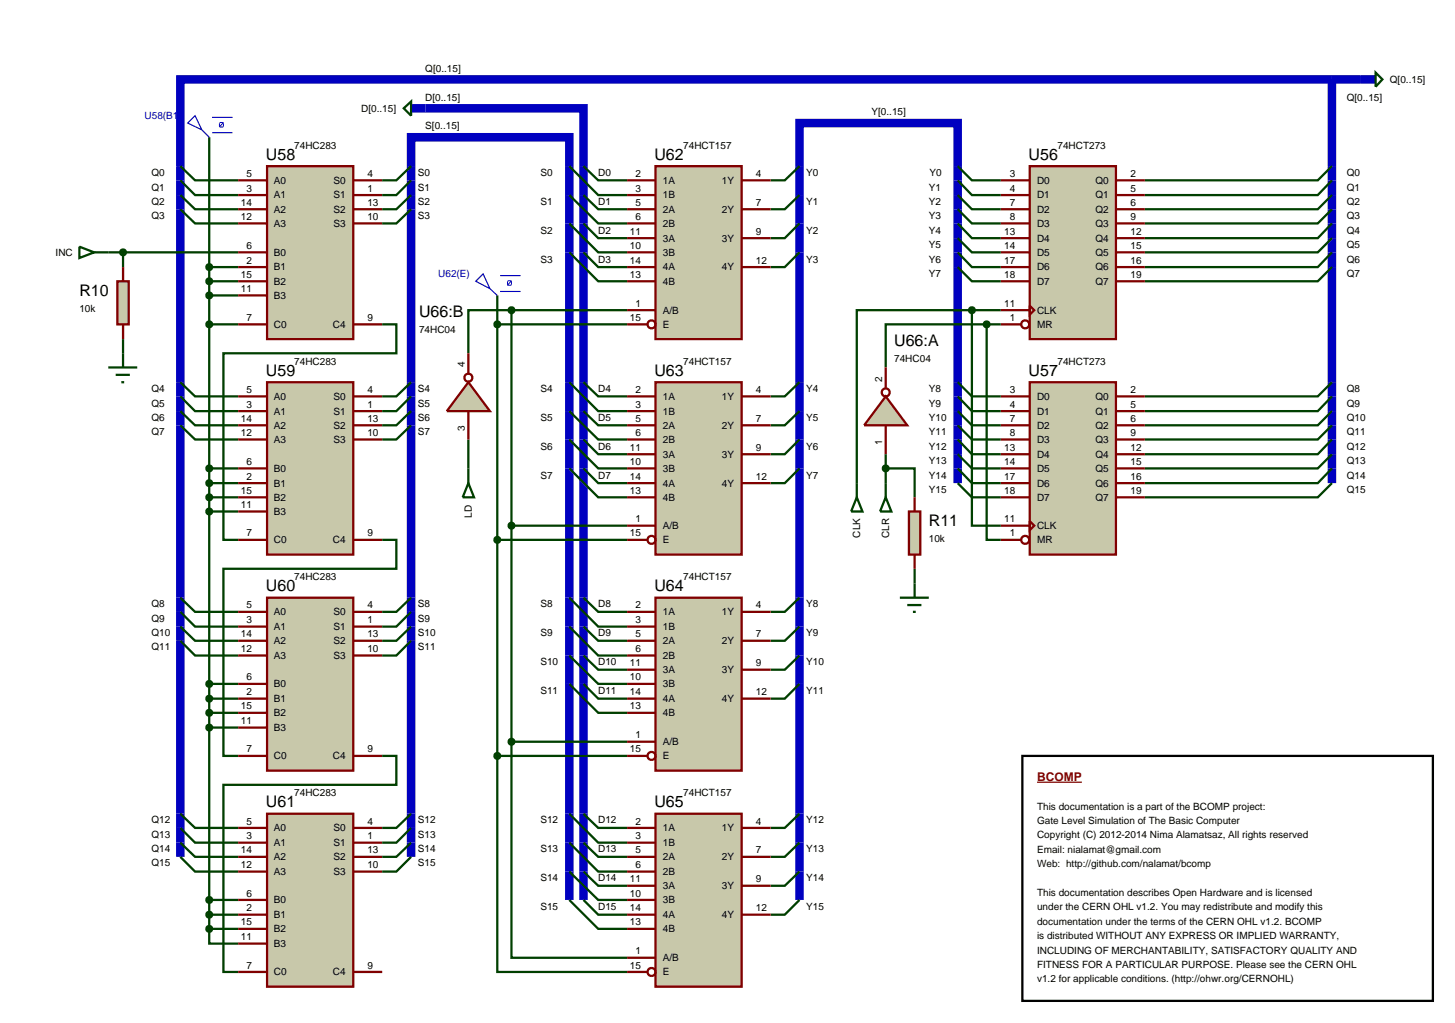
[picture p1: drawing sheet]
<svg xmlns="http://www.w3.org/2000/svg" width="257mm" height="180mm" viewBox="0 0 257 180" stroke-linecap="round" stroke-linejoin="round" font-family="sans-serif">
<path d="M75 19.1h27.9v139.6M234.9 14h-203.1v137.1M234.9 14v71.2M234.9 14h5.1M168.9 85.2v-63.5h-27.9v137M72.5 151.1v-126.9h27.9v134.5" fill="none" stroke="#0000c0" stroke-width="1.5" stroke-linecap="butt"/>
<g fill="none" stroke="#004000" stroke-width=".4">
<path d="M31.8 29.3l2.6 2.5h7.6M31.8 31.8l2.6 2.6h7.6M31.8 34.4l2.6 2.5h7.6M31.8 36.9l2.6 2.5h7.6M36.9 24.2v139.6M72.5 29.3l-2.6 2.5h-2.5M72.5 31.8l-2.6 2.6h-2.5M72.5 34.4l-2.6 2.5h-2.5M72.5 36.9l-2.6 2.5h-2.5M100.4 39.4l5.1 5.1h5.1M100.4 34.4l5.1 5h5.1M100.4 29.3l5.1 5.1h5.1"/>
<path d="M102.9 29.3l2.6 2.5h5.1M102.9 34.4l2.6 2.5h5.1M102.9 39.4l2.6 2.6h5.1M141 39.4l-2.6 2.6h-2.5M141 34.4l-2.6 2.5h-2.5M141 29.3l-2.6 2.5h-2.5M168.9 39.4l2.5 2.6h5.1M168.9 36.9l2.5 2.5h5.1M168.9 34.4l2.5 2.5h5.1M168.9 31.8l2.5 2.6h5.1M168.9 29.3l2.5 2.5h5.1M234.9 39.4l-2.5 2.6h-30.5"/>
<path d="M234.9 36.9l-2.5 2.5h-30.5M234.9 34.4l-2.5 2.5h-30.5M234.9 31.8l-2.5 2.6h-30.5M234.9 29.3l-2.5 2.5h-30.5M19.1 44.5h22.9M21.7 44.5v2.6M21.7 59.8v2.5M36.9 57.2h5.1M36.9 52.1h5.1M36.9 49.6h5.1M36.9 47.1h5.1M67.4 57.2h2.5v5.1h-30.5v32.9h2.6"/>
<path d="M87.7 57.2h22.9M87.7 52.1v81.2M90.2 54.7h-7.6v7.6M90.2 54.7v76.1M90.2 54.7h20.4M100.4 44.5l5.1 5.1h5.1M102.9 44.5l2.6 2.6h5.1M141 44.5l-2.6 2.6h-2.5M168.9 47.1l2.5 2.5h5.1M168.9 44.5l2.5 2.6h5.1M168.9 42l2.5 2.5h5.1M171.4 54.7v38h5.1"/>
<path d="M171.4 54.7h-20.3v30.5M171.4 54.7h5.1M174 57.2v38h2.5M174 57.2h-17.8v7.6M174 57.2h2.5M234.9 47.1l-2.5 2.5h-30.5M234.9 44.5l-2.5 2.6h-30.5M234.9 42l-2.5 2.5h-30.5M31.8 67.4l2.6 2.5h7.6M31.8 69.9l2.6 2.6h7.6M31.8 72.5l2.6 2.5h7.6M31.8 75l2.6 2.5h7.6"/>
<path d="M72.5 67.4l-2.6 2.5h-2.5M72.5 69.9l-2.6 2.6h-2.5M72.5 72.5l-2.6 2.5h-2.5M72.5 75l-2.6 2.5h-2.5M82.6 77.5v5.1M100.4 67.4l5.1 5.1h5.1M100.4 72.5l5.1 5h5.1M100.4 77.5l5.1 5.1h5.1M102.9 67.4l2.6 2.5h5.1M102.9 72.5l2.6 2.5h5.1M102.9 77.5l2.6 2.6h5.1M141 77.5l-2.6 2.6h-2.5"/>
<path d="M141 72.5l-2.6 2.5h-2.5M141 67.4l-2.6 2.5h-2.5M168.9 77.5l2.5 2.6h5.1M168.9 75l2.5 2.5h5.1M168.9 72.5l2.5 2.5h5.1M168.9 69.9l2.5 2.6h5.1M168.9 67.4l2.5 2.5h5.1M234.9 77.5l-2.5 2.6h-30.5M234.9 75l-2.5 2.5h-30.5M234.9 72.5l-2.5 2.5h-30.5M234.9 69.9l-2.5 2.6h-30.5M234.9 67.4l-2.5 2.5h-30.5"/>
<path d="M36.9 82.6h5.1M36.9 85.2h5.1M36.9 87.7h5.1M36.9 90.2h5.1M67.4 95.2h2.5v5.1h-30.5v33h2.6M87.7 95.2h22.9M90.2 92.7h20.4M100.4 82.6l5.1 5.1h5.1M102.9 82.6l2.6 2.6h5.1M141 82.6l-2.6 2.6h-2.5M156.2 82.6h5.1v5.1M156.2 80.1v5.1"/>
<path d="M168.9 85.2l2.5 2.5h5.1M168.9 82.6l2.5 2.6h5.1M168.9 80.1l2.5 2.5h5.1M234.9 85.2l-2.5 2.5h-30.5M234.9 82.6l-2.5 2.6h-30.5M234.9 80.1l-2.5 2.5h-30.5M31.8 105.4l2.6 2.5h7.6M31.8 107.9l2.6 2.6h7.6M31.8 110.5l2.6 2.5h7.6M31.8 113l2.6 2.6h7.6M72.5 105.4l-2.6 2.5h-2.5M72.5 107.9l-2.6 2.6h-2.5"/>
<path d="M72.5 110.5l-2.6 2.5h-2.5M72.5 113l-2.6 2.6h-2.5M100.4 105.4l5.1 5.1h5.1M100.4 110.5l5.1 5.1h5.1M100.4 115.6l5.1 5h5.1M102.9 105.4l2.6 2.5h5.1M102.9 110.5l2.6 2.5h5.1M102.9 115.6l2.6 2.5h5.1M141 115.6l-2.6 2.5h-2.5M141 110.5l-2.6 2.5h-2.5M141 105.4l-2.6 2.5h-2.5M161.3 100.3v2.6"/>
<path d="M36.9 120.6h5.1M36.9 123.2h5.1M36.9 125.7h5.1M36.9 128.3h5.1M67.4 133.3h2.5v5.1h-30.5v33h2.6M87.7 133.3v38.1h22.9M87.7 133.3h22.9M90.2 130.8v38.1h20.4M90.2 130.8h20.4M100.4 120.6l5.1 5.1h5.1M102.9 120.6l2.6 2.6h5.1M141 120.6l-2.6 2.6h-2.5"/>
<path d="M31.8 143.5l2.6 2.5h7.6M31.8 146l2.6 2.6h7.6M31.8 148.6l2.6 2.5h7.6M31.8 151.1l2.6 2.6h7.6M36.9 158.7h5.1M72.5 151.1l-2.6 2.6h-2.5M72.5 143.5l-2.6 2.5h-2.5M72.5 146l-2.6 2.6h-2.5M72.5 148.6l-2.6 2.5h-2.5M100.4 158.7l5.1 5.1h5.1M100.4 143.5l5.1 5.1h5.1M100.4 148.6l5.1 5.1h5.1"/>
<path d="M100.4 153.7l5.1 5h5.1M102.9 143.5l2.6 2.5h5.1M102.9 148.6l2.6 2.5h5.1M102.9 153.7l2.6 2.5h5.1M102.9 158.7l2.6 2.6h5.1M141 158.7l-2.6 2.6h-2.5M141 153.7l-2.6 2.5h-2.5M141 148.6l-2.6 2.5h-2.5M141 143.5l-2.6 2.5h-2.5M36.9 163.8v2.6h5.1M36.9 161.3h5.1M36.9 163.8h5.1"/>
</g>
<path d="M181.6 29.3h15.2v30.5h-15.2z" fill="#c8c8aa" stroke="#800000" stroke-width=".4"/>
<g fill="none" stroke="#800000" stroke-width=".4">
<path d="M176.5 31.8h5.1M176.5 34.4h5.1M176.5 36.9h5.1M176.5 39.4h5.1M196.8 31.8h5.1M196.8 34.4h5.1M196.8 36.9h5.1M196.8 39.4h5.1M176.5 42h5.1M176.5 44.5h5.1M176.5 47.1h5.1M176.5 49.6h5.1"/>
<path d="M176.5 54.7h5.1M176.5 57.2h3.6M181.6 53.9l.8 .8-.8 .8zM196.8 42h5.1M196.8 44.5h5.1M196.8 47.1h5.1M196.8 49.6h5.1"/>
<circle cx="180.8" cy="57.2" r=".7"/>
</g>
<path d="M181.6 67.4h15.2v30.4h-15.2z" fill="#c8c8aa" stroke="#800000" stroke-width=".4"/>
<g fill="none" stroke="#800000" stroke-width=".4">
<path d="M176.5 69.9h5.1M176.5 72.5h5.1M176.5 75h5.1M176.5 77.5h5.1M196.8 69.9h5.1M196.8 72.5h5.1M196.8 75h5.1M196.8 77.5h5.1M176.5 80.1h5.1M176.5 82.6h5.1M176.5 85.2h5.1M176.5 87.7h5.1"/>
<path d="M176.5 92.7h5.1M176.5 95.2h3.6M181.6 91.9l.8 .8-.8 .8zM196.8 80.1h5.1M196.8 82.6h5.1M196.8 85.2h5.1M196.8 87.7h5.1"/>
<circle cx="180.8" cy="95.2" r=".7"/>
</g>
<path d="M242.6 12.8l1.2 1.2-1.2 1.3zM151.1 87.7l1 2.5h-2zM151.1 85.2v2.5M156.2 87.7l1 2.5h-2zM156.2 85.2v2.5" fill="none" stroke="#004000" stroke-width=".4"/>
<path d="M240 14h2.6" fill="none" stroke="#0000c0" stroke-width="1.5" stroke-linecap="butt"/>
<path d="M47.1 29.3h15.2v30.5h-15.2z" fill="#c8c8aa" stroke="#800000" stroke-width=".4"/>
<g fill="none" stroke="#800000" stroke-width=".4">
<path d="M42 31.8h5.1M42 34.4h5.1M42 36.9h5.1M42 39.4h5.1M62.3 31.8h5.1M62.3 34.4h5.1M62.3 36.9h5.1M62.3 39.4h5.1M42 44.5h5.1M42 47.1h5.1M42 49.6h5.1M42 52.1h5.1"/>
<path d="M42 57.2h5.1M62.3 57.2h5.1"/>
</g>
<path d="M47.1 67.4h15.2v30.4h-15.2z" fill="#c8c8aa" stroke="#800000" stroke-width=".4"/>
<g fill="none" stroke="#800000" stroke-width=".4">
<path d="M42 69.9h5.1M42 72.5h5.1M42 75h5.1M42 77.5h5.1M62.3 69.9h5.1M62.3 72.5h5.1M62.3 75h5.1M62.3 77.5h5.1M42 82.6h5.1M42 85.2h5.1M42 87.7h5.1M42 90.2h5.1"/>
<path d="M42 95.2h5.1M62.3 95.2h5.1"/>
</g>
<path d="M47.1 105.4h15.2v30.5h-15.2z" fill="#c8c8aa" stroke="#800000" stroke-width=".4"/>
<g fill="none" stroke="#800000" stroke-width=".4">
<path d="M42 107.9h5.1M42 110.5h5.1M42 113h5.1M42 115.6h5.1M62.3 107.9h5.1M62.3 110.5h5.1M62.3 113h5.1M62.3 115.6h5.1M42 120.6h5.1M42 123.2h5.1M42 125.7h5.1M42 128.3h5.1"/>
<path d="M42 133.3h5.1M62.3 133.3h5.1"/>
</g>
<path d="M47.1 143.5h15.2v30.5h-15.2z" fill="#c8c8aa" stroke="#800000" stroke-width=".4"/>
<g fill="none" stroke="#800000" stroke-width=".4">
<path d="M42 146h5.1M42 148.6h5.1M42 151.1h5.1M42 153.7h5.1M42 158.7h5.1M62.3 146h5.1M62.3 148.6h5.1M62.3 151.1h5.1M62.3 153.7h5.1M42 161.3h5.1M42 163.8h5.1M42 166.4h5.1"/>
<path d="M42 171.4h5.1M62.3 171.4h5.1"/>
</g>
<path d="M115.6 29.3h15.2v30.5h-15.2z" fill="#c8c8aa" stroke="#800000" stroke-width=".4"/>
<g fill="none" stroke="#800000" stroke-width=".4">
<path d="M110.6 31.8h5M110.6 34.4h5M110.6 36.9h5M110.6 39.4h5M130.8 31.8h5.1M130.8 36.9h5.1M110.6 42h5M110.6 44.5h5M110.6 47.1h5M110.6 49.6h5M110.6 54.7h5M110.6 57.2h3.5"/>
<path d="M130.8 42h5.1M130.8 47.1h5.1"/>
<circle cx="114.9" cy="57.2" r=".7"/>
</g>
<path d="M115.6 67.4h15.2v30.4h-15.2z" fill="#c8c8aa" stroke="#800000" stroke-width=".4"/>
<g fill="none" stroke="#800000" stroke-width=".4">
<path d="M110.6 69.9h5M110.6 72.5h5M110.6 75h5M110.6 77.5h5M130.8 69.9h5.1M130.8 75h5.1M110.6 80.1h5M110.6 82.6h5M110.6 85.2h5M110.6 87.7h5M110.6 92.7h5M110.6 95.2h3.5"/>
<path d="M130.8 80.1h5.1M130.8 85.2h5.1"/>
<circle cx="114.9" cy="95.2" r=".7"/>
</g>
<path d="M115.6 105.4h15.2v30.5h-15.2z" fill="#c8c8aa" stroke="#800000" stroke-width=".4"/>
<g fill="none" stroke="#800000" stroke-width=".4">
<path d="M110.6 107.9h5M110.6 110.5h5M110.6 113h5M110.6 115.6h5M110.6 118.1h5M130.8 107.9h5.1M130.8 113h5.1M130.8 118.1h5.1M110.6 120.6h5M110.6 123.2h5M110.6 125.7h5M110.6 130.8h5"/>
<path d="M110.6 133.3h3.5M130.8 123.2h5.1"/>
<circle cx="114.9" cy="133.3" r=".7"/>
</g>
<path d="M115.6 143.5h15.2v30.5h-15.2z" fill="#c8c8aa" stroke="#800000" stroke-width=".4"/>
<g fill="none" stroke="#800000" stroke-width=".4">
<path d="M110.6 146h5M110.6 148.6h5M110.6 151.1h5M110.6 153.7h5M110.6 156.2h5M110.6 158.7h5M130.8 146h5.1M130.8 151.1h5.1M130.8 156.2h5.1M110.6 161.3h5M110.6 163.8h5M110.6 168.9h5"/>
<path d="M110.6 171.4h3.5M130.8 161.3h5.1"/>
<circle cx="114.9" cy="171.4" r=".7"/>
</g>
<path d="M34.4 20.4l1.2 2.5-2.5-1.2zM35.6 22.9l1.3 1.3M37.4 23.4h3.6M37.4 20.7h3.6" fill="none" stroke="#0000c0" stroke-width=".2"/>
<path d="M38.8 21.6h.5l.1 .2-.1 .6-.6-.1zM39.4 21.6l-.7 .8" fill="none" stroke="#0000c0" stroke-width=".18"/>
<path d="M36.6 56.8l.3-.1-.5 .5zM36.9 56.7l.4 .2 .1 .3zM36.9 57.7l.5-.5-.2 .4zM36.4 57.2l.5 .5-.4-.2z" fill="#004000" stroke="#004000" stroke-width=".4"/>
<path d="M36.9 56.7l.5 .5-.5 .5-.5-.5z" fill="#004000"/>
<path d="M36.5 51.8l.4-.2-.5 .5zM36.9 51.6l.3 .1 .2 .4zM36.9 52.6l.5-.5-.2 .4zM36.4 52.1l.5 .5-.4-.2z" fill="#004000" stroke="#004000" stroke-width=".4"/>
<path d="M36.4 52.1l.5-.5 .5 .5-.5 .5z" fill="#004000"/>
<path d="M36.5 49.3l.4-.2-.5 .5zM36.9 49.1l.3 .1 .2 .4zM37.4 49.6l-.1 .3-.4 .2zM36.4 49.6l.5 .5-.4-.2z" fill="#004000" stroke="#004000" stroke-width=".4"/>
<path d="M36.4 49.6l.5-.5 .5 .5-.5 .5z" fill="#004000"/>
<path d="M36.6 82.2l.3-.1-.5 .5zM36.9 82.1l.4 .2 .1 .3zM36.9 83.1l.5-.5-.2 .4zM36.4 82.6l.5 .5-.4-.2z" fill="#004000" stroke="#004000" stroke-width=".4"/>
<path d="M36.9 82.1l.5 .5-.5 .5-.5-.5z" fill="#004000"/>
<path d="M36.6 84.8l.3-.1-.5 .5zM36.9 84.7l.4 .2 .1 .3zM36.9 85.7l.5-.5-.2 .4zM36.4 85.2l.5 .5-.4-.2z" fill="#004000" stroke="#004000" stroke-width=".4"/>
<path d="M36.9 84.7l.5 .5-.5 .5-.5-.5z" fill="#004000"/>
<path d="M36.5 87.4l.4-.2-.5 .5zM36.9 87.2l.3 .1 .2 .4zM37.4 87.7l-.1 .3-.4 .2zM36.4 87.7l.5 .5-.4-.2z" fill="#004000" stroke="#004000" stroke-width=".4"/>
<path d="M36.4 87.7l.5-.5 .5 .5-.5 .5z" fill="#004000"/>
<path d="M36.5 89.9l.4-.2-.5 .5zM36.9 89.7l.3 .1 .2 .4zM36.9 90.7l.5-.5-.2 .4zM36.4 90.2l.5 .5-.3-.1z" fill="#004000" stroke="#004000" stroke-width=".4"/>
<path d="M36.4 90.2l.5-.5 .5 .5-.5 .5z" fill="#004000"/>
<path d="M36.6 120.2l.3-.1-.5 .5zM36.9 120.1l.3 .1 .2 .4zM37.4 120.6l-.1 .3-.4 .2zM36.4 120.6l.5 .5-.4-.2z" fill="#004000" stroke="#004000" stroke-width=".4"/>
<path d="M36.9 120.1l.5 .5-.5 .5-.5-.5z" fill="#004000"/>
<path d="M36.6 122.8l.3-.1-.5 .5zM36.9 122.7l.3 .1 .2 .4zM37.4 123.2l-.1 .3-.4 .2zM36.4 123.2l.5 .5-.4-.2z" fill="#004000" stroke="#004000" stroke-width=".4"/>
<path d="M36.9 122.7l.5 .5-.5 .5-.5-.5z" fill="#004000"/>
<path d="M36.5 125.4l.4-.2-.5 .5zM36.9 125.2l.4 .2 .1 .3zM36.9 126.2l.5-.5-.2 .4zM36.4 125.7l.5 .5-.3-.1z" fill="#004000" stroke="#004000" stroke-width=".4"/>
<path d="M36.9 125.2l.5 .5-.5 .5-.5-.5z" fill="#004000"/>
<path d="M36.6 127.9l.3-.1-.5 .5zM36.9 127.8l.3 .1 .2 .4zM36.9 128.8l.5-.5-.2 .4zM36.4 128.3l.5 .5-.3-.1z" fill="#004000" stroke="#004000" stroke-width=".4"/>
<path d="M36.9 127.8l.5 .5-.5 .5-.5-.5z" fill="#004000"/>
<path d="M36.5 158.4l.4-.2-.5 .5zM36.9 158.2l.3 .1 .2 .4zM37.4 158.7l-.1 .3-.4 .2zM36.4 158.7l.5 .5-.4-.2z" fill="#004000" stroke="#004000" stroke-width=".4"/>
<path d="M36.4 158.7l.5-.5 .5 .5-.5 .5z" fill="#004000"/>
<path d="M36.5 161l.4-.2-.5 .5zM36.9 160.8l.3 .1 .2 .4zM37.4 161.3l-.1 .3-.4 .2zM36.4 161.3l.5 .5-.4-.2z" fill="#004000" stroke="#004000" stroke-width=".4"/>
<path d="M36.4 161.3l.5-.5 .5 .5-.5 .5z" fill="#004000"/>
<path d="M36.5 163.5l.4-.2-.5 .5zM36.9 163.3l.4 .2 .1 .3zM36.9 164.3l.5-.5-.2 .4zM36.4 163.8l.5 .5-.3-.1z" fill="#004000" stroke="#004000" stroke-width=".4"/>
<path d="M36.4 163.8l.5-.5 .5 .5-.5 .5z" fill="#004000"/>
<path d="M72.5 19.1h2.5" fill="none" stroke="#0000c0" stroke-width="1.5" stroke-linecap="butt"/>
<path d="M71.2 19.1l1.3-1.2v2.5zM14 43.5l2.6 1-2.6 1zM16.6 44.5h2.5" fill="none" stroke="#004000" stroke-width=".4"/>
<path d="M83.9 49.6l1.3-1.3 1.2 2.6zM86.4 50.9l1.3 1.2M88.2 51.4h3.6M88.2 48.6h3.6" fill="none" stroke="#0000c0" stroke-width=".2"/>
<path d="M89.6 49.5h.5l.1 .2-.1 .6-.6-.1zM90.2 49.5l-.7 .8" fill="none" stroke="#0000c0" stroke-width=".18"/>
<path d="M156.2 69.9l3.8 5.1h-7.6z" fill="#c8c8aa" stroke="#800000" stroke-width=".4"/>
<g fill="none" stroke="#800000" stroke-width=".4">
<path d="M156.2 64.8v3.6M156.2 75v5.1"/>
<circle cx="156.2" cy="69.2" r=".7"/>
</g>
<path d="M82.6 85.2l1 2.5h-2zM82.6 82.6v2.6" fill="none" stroke="#004000" stroke-width=".4"/>
<path d="M89.9 92.3l.3-.1-.5 .5zM90.2 92.2l.4 .2 .1 .3zM90.7 92.7l-.2 .4-.3 .1zM89.7 92.7l.5 .5-.4-.2z" fill="#004000" stroke="#004000" stroke-width=".4"/>
<path d="M90.2 92.2l.5 .5-.5 .5-.5-.5z" fill="#004000"/>
<path d="M89.9 130.4l.3-.1-.5 .5zM90.2 130.3l.4 .2 .1 .3zM90.7 130.8l-.2 .4-.3 .1zM89.7 130.8l.5 .5-.4-.2z" fill="#004000" stroke="#004000" stroke-width=".4"/>
<path d="M90.2 130.3l.5 .5-.5 .5-.5-.5z" fill="#004000"/>
<path d="M87.4 56.8l.3-.1-.5 .5zM87.7 56.7l.4 .2 .1 .3zM87.7 57.7l.5-.5-.2 .4zM87.2 57.2l.5 .5-.4-.2z" fill="#004000" stroke="#004000" stroke-width=".4"/>
<path d="M87.7 56.7l.5 .5-.5 .5-.5-.5z" fill="#004000"/>
<path d="M87.4 94.8l.3-.1-.5 .5zM87.7 94.7l.3 .1 .2 .4zM88.2 95.2l-.1 .3-.4 .2zM87.2 95.2l.5 .5-.4-.2z" fill="#004000" stroke="#004000" stroke-width=".4"/>
<path d="M87.2 95.2l.5-.5 .5 .5-.5 .5z" fill="#004000"/>
<path d="M87.3 133l.4-.2-.5 .5zM87.7 132.8l.3 .1 .2 .4zM87.7 133.8l.5-.5-.1 .3zM87.2 133.3l.5 .5-.4-.2z" fill="#004000" stroke="#004000" stroke-width=".4"/>
<path d="M87.2 133.3l.5-.5 .5 .5-.5 .5z" fill="#004000"/>
<path d="M171.1 54.3l.3-.1-.5 .5zM171.4 54.2l.3 .1 .2 .4zM171.4 55.2l.5-.5-.2 .4zM170.9 54.7l.5 .5-.4-.2z" fill="#004000" stroke="#004000" stroke-width=".4"/>
<path d="M171.4 54.2l.5 .5-.5 .5-.5-.5z" fill="#004000"/>
<path d="M173.7 56.8l.3-.1-.5 .5zM174 56.7l.3 .1 .2 .4zM174 57.7l.5-.5-.2 .4zM173.5 57.2l.5 .5-.3-.1z" fill="#004000" stroke="#004000" stroke-width=".4"/>
<path d="M174 56.7l.5 .5-.5 .5-.5-.5z" fill="#004000"/>
<path d="M82.6 67.4l3.8 5.1h-7.6z" fill="#c8c8aa" stroke="#800000" stroke-width=".4"/>
<g fill="none" stroke="#800000" stroke-width=".4">
<path d="M82.6 62.3v3.6M82.6 72.5v5"/>
<circle cx="82.6" cy="66.6" r=".7"/>
</g>
<path d="M89.8 54.4l.4-.2-.5 .5zM90.2 54.2l.3 .1 .2 .4zM90.7 54.7l-.1 .3-.4 .2zM89.7 54.7l.5 .5-.4-.2z" fill="#004000" stroke="#004000" stroke-width=".4"/>
<path d="M90.2 54.2l.5 .5-.5 .5-.5-.5z" fill="#004000"/>
<path d="M20.7 49.6h2v7.6h-2z" fill="#c8c8aa" stroke="#800000" stroke-width=".4"/>
<path d="M21.7 47.1v2.5M21.7 57.2v2.6" fill="none" stroke="#800000" stroke-width=".4"/>
<path d="M21.3 44.2l.4-.2-.5 .5zM21.7 44l.4 .2 .1 .3zM21.7 45l.5-.5-.1 .3zM21.2 44.5l.5 .5-.3-.1z" fill="#004000" stroke="#004000" stroke-width=".4"/>
<path d="M21.2 44.5l.5-.5 .5 .5-.5 .5z" fill="#004000"/>
<path d="M19.1 64.8h5.1M20.4 66.1h2.5M21.4 67.4h.5M21.7 62.3v2.5" fill="none" stroke="#004000" stroke-width=".4"/>
<path d="M160.3 90.2h2v7.6h-2z" fill="#c8c8aa" stroke="#800000" stroke-width=".4"/>
<path d="M161.3 87.7v2.5M161.3 97.8v2.5" fill="none" stroke="#800000" stroke-width=".4"/>
<path d="M155.9 82.2l.3-.1-.5 .5zM156.2 82.1l.4 .2 .1 .3zM156.7 82.6l-.1 .3-.4 .2zM155.7 82.6l.5 .5-.3-.1z" fill="#004000" stroke="#004000" stroke-width=".4"/>
<path d="M155.7 82.6l.5-.5 .5 .5-.5 .5z" fill="#004000"/>
<path d="M158.7 105.4h5.1M160 106.7h2.5M161 107.9h.5M161.3 102.9v2.5" fill="none" stroke="#004000" stroke-width=".4"/>
<path d="M36.6 46.7l.3-.1-.5 .5zM36.9 46.6l.4 .2 .1 .3zM36.9 47.6l.5-.5-.2 .4zM36.4 47.1l.5 .5-.4-.2z" fill="#004000" stroke="#004000" stroke-width=".4"/>
<path d="M36.9 46.6l.5 .5-.5 .5-.5-.5z" fill="#004000"/>
<path d="M180.3 133.3h72.4v43.2h-72.4z" fill="#fff" stroke="#000" stroke-width=".4"/>
<path d="M182.9 137.9h7.9" fill="none" stroke="#800000" stroke-width=".22"/>
<g font-size="2.8">
<text x="46.9" y="28.2">U58</text>
<text x="115.4" y="28.2">U62</text>
<text x="181.4" y="28.2">U56</text>
<text x="14" y="52.2">R10</text>
<text x="73.9" y="56">U66:B</text>
<text x="157.7" y="61.1">U66:A</text>
<text x="46.9" y="66.3">U59</text>
<text x="115.4" y="66.3">U63</text>
<text x="181.4" y="66.3">U57</text>
<text x="163.8" y="92.8">R11</text>
<text x="46.9" y="104.3">U60</text>
<text x="115.4" y="104.3">U64</text>
<text x="46.9" y="142.4">U61</text>
<text x="115.4" y="142.4">U65</text>
</g>
<text font-size="2.1" fill="#800000" x="182.9" y="137.7">BCOMP</text>
<g font-size="1.8">
<text x="75" y="12.7">Q[0..15]</text>
<text x="75" y="17.8">D[0..15]</text>
<text x="237.5" y="17.8">Q[0..15]</text>
<text x="245.1" y="14.6">Q[0..15]</text>
<text x="63.7" y="19.7">D[0..15]</text>
<text x="75" y="22.8">S[0..15]</text>
<text x="153.7" y="20.3">Y[0..15]</text>
<text x="51.9" y="26.2">74HC283</text>
<text x="120.5" y="26.2">74HCT157</text>
<text x="186.5" y="26.2">74HCT273</text>
<text x="26.7" y="31">Q0</text>
<text x="26.7" y="33.6">Q1</text>
<text x="43.5" y="31.2">5</text>
<text x="43.5" y="33.8">3</text>
<text x="48.3" y="32.4">A0</text>
<text x="48.3" y="35">A1</text>
<text x="58.8" y="32.4">S0</text>
<text x="58.8" y="35">S1</text>
<text x="64.8" y="31.2">4</text>
<text x="64.8" y="33.8">1</text>
<text x="73.7" y="31">S0</text>
<text x="73.7" y="33.6">S1</text>
<text x="95.3" y="31">S0</text>
<text x="105.5" y="31">D0</text>
<text x="112.1" y="31.2">2</text>
<text x="112.1" y="33.8">3</text>
<text x="116.9" y="32.4">1A</text>
<text x="116.9" y="35">1B</text>
<text x="127.3" y="32.4">1Y</text>
<text x="133.3" y="31.2">4</text>
<text x="142.2" y="31">Y0</text>
<text x="163.8" y="33.6">Y1</text>
<text x="163.9" y="31">Y0</text>
<text x="178.1" y="31.2">3</text>
<text x="178.1" y="33.8">4</text>
<text x="182.9" y="32.4">D0</text>
<text x="182.9" y="35">D1</text>
<text x="193.2" y="32.4">Q0</text>
<text x="193.2" y="35">Q1</text>
<text x="199.4" y="31.2">2</text>
<text x="199.4" y="33.8">5</text>
<text x="237.5" y="33.6">Q1</text>
<text x="237.5" y="31">Q0</text>
<text x="26.7" y="36.1">Q2</text>
<text x="26.7" y="38.6">Q3</text>
<text x="42.5" y="36.3">14</text>
<text x="42.5" y="38.8">12</text>
<text x="48.3" y="37.5">A2</text>
<text x="48.3" y="40">A3</text>
<text x="58.8" y="37.5">S2</text>
<text x="58.8" y="40">S3</text>
<text x="64.8" y="36.3">13</text>
<text x="64.8" y="38.8">10</text>
<text x="73.7" y="36.1">S2</text>
<text x="73.7" y="38.6">S3</text>
<text x="95.3" y="41.2">S2</text>
<text x="95.3" y="36.1">S1</text>
<text x="105.5" y="36.1">D1</text>
<text x="105.5" y="41.2">D2</text>
<text x="111.1" y="41.4">11</text>
<text x="112.1" y="36.3">5</text>
<text x="112.1" y="38.8">6</text>
<text x="116.9" y="37.5">2A</text>
<text x="116.9" y="40">2B</text>
<text x="127.3" y="37.5">2Y</text>
<text x="133.3" y="36.3">7</text>
<text x="133.3" y="41.4">9</text>
<text x="142.2" y="41.2">Y2</text>
<text x="142.2" y="36.1">Y1</text>
<text x="163.8" y="41.2">Y4</text>
<text x="163.8" y="38.6">Y3</text>
<text x="163.8" y="36.1">Y2</text>
<text x="177.1" y="41.4">13</text>
<text x="178.1" y="36.3">7</text>
<text x="178.1" y="38.8">8</text>
<text x="182.9" y="37.5">D2</text>
<text x="182.9" y="40">D3</text>
<text x="193.2" y="37.5">Q2</text>
<text x="193.2" y="40">Q3</text>
<text x="199.4" y="36.3">6</text>
<text x="199.4" y="38.8">9</text>
<text x="199.4" y="41.4">12</text>
<text x="237.5" y="41.2">Q4</text>
<text x="237.5" y="38.6">Q3</text>
<text x="237.5" y="36.1">Q2</text>
<text x="9.8" y="45.1">INC</text>
<text x="43.5" y="43.9">6</text>
<text x="43.5" y="46.5">2</text>
<text x="48.3" y="45.1">B0</text>
<text x="48.3" y="47.7">B1</text>
<text x="95.3" y="46.3">S3</text>
<text x="105.5" y="46.3">D3</text>
<text x="111.1" y="43.9">10</text>
<text x="111.1" y="46.5">14</text>
<text x="116.9" y="42.6">3A</text>
<text x="116.9" y="45.1">3B</text>
<text x="116.9" y="47.7">4A</text>
<text x="127.3" y="42.6">3Y</text>
<text x="127.3" y="47.7">4Y</text>
<text x="133.3" y="46.5">12</text>
<text x="142.2" y="46.3">Y3</text>
<text x="163.8" y="46.3">Y6</text>
<text x="163.8" y="43.7">Y5</text>
<text x="177.1" y="43.9">14</text>
<text x="177.1" y="46.5">17</text>
<text x="182.9" y="42.6">D4</text>
<text x="182.9" y="45.1">D5</text>
<text x="182.9" y="47.7">D6</text>
<text x="193.2" y="42.6">Q4</text>
<text x="193.2" y="45.1">Q5</text>
<text x="193.2" y="47.7">Q6</text>
<text x="199.4" y="43.9">15</text>
<text x="199.4" y="46.5">16</text>
<text x="237.5" y="46.3">Q6</text>
<text x="237.5" y="43.7">Q5</text>
<text x="42.5" y="49">15</text>
<text x="42.5" y="51.5">11</text>
<text x="48.3" y="50.2">B2</text>
<text x="48.3" y="52.7">B3</text>
<text x="111.1" y="49">13</text>
<text x="116.9" y="50.2">4B</text>
<text x="163.8" y="48.8">Y7</text>
<text x="177.1" y="49">18</text>
<text x="182.9" y="50.2">D7</text>
<text x="193.2" y="50.2">Q7</text>
<text x="199.4" y="49">19</text>
<text x="237.5" y="48.8">Q7</text>
<text x="14" y="55">10k</text>
<text x="43.5" y="56.6">7</text>
<text x="48.3" y="57.8">C0</text>
<text x="58.7" y="57.8">C4</text>
<text x="64.8" y="56.6">9</text>
<text x="73.9" y="58.8">74HC04</text>
<text x="111.1" y="56.6">15</text>
<text x="112.1" y="54.1">1</text>
<text x="116.9" y="55.3">A/B</text>
<text x="116.9" y="57.8">E</text>
<text x="177.1" y="54.1">11</text>
<text x="178.1" y="56.6">1</text>
<text x="182.9" y="55.3">CLK</text>
<text x="182.9" y="57.8">MR</text>
<text x="51.9" y="64.3">74HC283</text>
<text x="82" y="64.8" transform="rotate(-90 82 64.8)">4</text>
<text x="120.5" y="64.3">74HCT157</text>
<text x="157.7" y="63.9">74HC04</text>
<text x="186.5" y="64.3">74HCT273</text>
<text x="26.7" y="69.1">Q4</text>
<text x="26.7" y="71.7">Q5</text>
<text x="43.5" y="69.3">5</text>
<text x="43.5" y="71.9">3</text>
<text x="48.3" y="70.5">A0</text>
<text x="58.8" y="70.5">S0</text>
<text x="64.8" y="69.3">4</text>
<text x="64.8" y="71.9">1</text>
<text x="73.7" y="69.1">S4</text>
<text x="73.7" y="71.7">S5</text>
<text x="95.3" y="69.1">S4</text>
<text x="105.5" y="69.1">D4</text>
<text x="112.1" y="69.3">2</text>
<text x="112.1" y="71.9">3</text>
<text x="116.9" y="70.5">1A</text>
<text x="127.3" y="70.5">1Y</text>
<text x="133.3" y="69.3">4</text>
<text x="142.2" y="69.1">Y4</text>
<text x="155.6" y="67.4" transform="rotate(-90 155.6 67.4)">2</text>
<text x="163.8" y="71.7">Y9</text>
<text x="163.8" y="69.1">Y8</text>
<text x="178.1" y="69.3">3</text>
<text x="178.1" y="71.9">4</text>
<text x="182.9" y="70.5">D0</text>
<text x="193.2" y="70.5">Q0</text>
<text x="199.4" y="69.3">2</text>
<text x="199.4" y="71.9">5</text>
<text x="237.5" y="71.7">Q9</text>
<text x="237.5" y="69.1">Q8</text>
<text x="26.7" y="74.2">Q6</text>
<text x="26.7" y="76.7">Q7</text>
<text x="42.5" y="74.4">14</text>
<text x="42.5" y="76.9">12</text>
<text x="48.3" y="73.1">A1</text>
<text x="48.3" y="75.6">A2</text>
<text x="58.8" y="73.1">S1</text>
<text x="58.8" y="75.6">S2</text>
<text x="64.8" y="74.4">13</text>
<text x="64.8" y="76.9">10</text>
<text x="73.7" y="74.2">S6</text>
<text x="73.7" y="76.7">S7</text>
<text x="82" y="76" transform="rotate(-90 82 76)">3</text>
<text x="95.3" y="74.2">S5</text>
<text x="105.5" y="74.2">D5</text>
<text x="112.1" y="74.4">5</text>
<text x="112.1" y="76.9">6</text>
<text x="116.9" y="73.1">1B</text>
<text x="116.9" y="75.6">2A</text>
<text x="127.3" y="75.6">2Y</text>
<text x="133.3" y="74.4">7</text>
<text x="142.2" y="74.2">Y5</text>
<text x="163.8" y="76.7">Y11</text>
<text x="163.8" y="74.2">Y10</text>
<text x="178.1" y="74.4">7</text>
<text x="178.1" y="76.9">8</text>
<text x="182.9" y="73.1">D1</text>
<text x="182.9" y="75.6">D2</text>
<text x="193.2" y="73.1">Q1</text>
<text x="193.2" y="75.6">Q2</text>
<text x="199.4" y="74.4">6</text>
<text x="199.4" y="76.9">9</text>
<text x="237.5" y="76.7">Q11</text>
<text x="237.5" y="74.2">Q10</text>
<text x="43.5" y="82">6</text>
<text x="48.3" y="78.1">A3</text>
<text x="48.3" y="83.2">B0</text>
<text x="58.8" y="78.1">S3</text>
<text x="95.3" y="79.3">S6</text>
<text x="105.5" y="79.3">D6</text>
<text x="111.1" y="79.5">11</text>
<text x="111.1" y="82">10</text>
<text x="116.9" y="78.1">2B</text>
<text x="116.9" y="80.7">3A</text>
<text x="116.9" y="83.2">3B</text>
<text x="127.3" y="80.7">3Y</text>
<text x="133.3" y="79.5">9</text>
<text x="142.2" y="79.3">Y6</text>
<text x="155.6" y="78.5" transform="rotate(-90 155.6 78.5)">1</text>
<text x="163.8" y="81.8">Y13</text>
<text x="163.8" y="79.3">Y12</text>
<text x="177.1" y="79.5">13</text>
<text x="177.1" y="82">14</text>
<text x="182.9" y="78.1">D3</text>
<text x="182.9" y="80.7">D4</text>
<text x="182.9" y="83.2">D5</text>
<text x="193.2" y="78.1">Q3</text>
<text x="193.2" y="80.7">Q4</text>
<text x="193.2" y="83.2">Q5</text>
<text x="199.4" y="79.5">12</text>
<text x="199.4" y="82">15</text>
<text x="237.5" y="81.8">Q13</text>
<text x="237.5" y="79.3">Q12</text>
<text x="42.5" y="87.1">15</text>
<text x="42.5" y="89.6">11</text>
<text x="43.5" y="84.6">2</text>
<text x="48.3" y="85.8">B1</text>
<text x="48.3" y="88.3">B2</text>
<text x="95.3" y="84.4">S7</text>
<text x="105.5" y="84.4">D7</text>
<text x="111.1" y="84.6">14</text>
<text x="111.1" y="87.1">13</text>
<text x="116.9" y="85.8">4A</text>
<text x="116.9" y="88.3">4B</text>
<text x="127.3" y="85.8">4Y</text>
<text x="133.3" y="84.6">12</text>
<text x="142.2" y="84.4">Y7</text>
<text x="163.8" y="86.9">Y15</text>
<text x="163.8" y="84.4">Y14</text>
<text x="177.1" y="84.6">17</text>
<text x="177.1" y="87.1">18</text>
<text x="182.9" y="85.8">D6</text>
<text x="182.9" y="88.3">D7</text>
<text x="193.2" y="85.8">Q6</text>
<text x="193.2" y="88.3">Q7</text>
<text x="199.4" y="84.6">16</text>
<text x="199.4" y="87.1">19</text>
<text x="237.5" y="86.9">Q15</text>
<text x="237.5" y="84.4">Q14</text>
<text x="43.5" y="94.6">7</text>
<text x="48.3" y="90.8">B3</text>
<text x="48.3" y="95.8">C0</text>
<text x="58.7" y="95.8">C4</text>
<text x="64.8" y="94.6">9</text>
<text x="83.2" y="91.3" transform="rotate(-90 83.2 91.3)">LD</text>
<text x="111.1" y="94.6">15</text>
<text x="112.1" y="92.1">1</text>
<text x="116.9" y="93.3">A/B</text>
<text x="116.9" y="95.8">E</text>
<text x="151.7" y="94.8" transform="rotate(-90 151.7 94.8)">CLK</text>
<text x="156.8" y="94.9" transform="rotate(-90 156.8 94.9)">CLR</text>
<text x="163.8" y="95.6">10k</text>
<text x="177.1" y="92.1">11</text>
<text x="178.1" y="94.6">1</text>
<text x="182.9" y="93.3">CLK</text>
<text x="182.9" y="95.8">MR</text>
<text x="26.7" y="107.1">Q8</text>
<text x="43.5" y="107.3">5</text>
<text x="51.9" y="102.3">74HC283</text>
<text x="64.8" y="107.3">4</text>
<text x="73.7" y="107.1">S8</text>
<text x="95.3" y="107.1">S8</text>
<text x="105.5" y="107.1">D8</text>
<text x="112.1" y="107.3">2</text>
<text x="120.5" y="102.3">74HCT157</text>
<text x="133.3" y="107.3">4</text>
<text x="142.2" y="107.1">Y8</text>
<text x="26.7" y="109.7">Q9</text>
<text x="26.7" y="112.2">Q10</text>
<text x="42.5" y="112.4">14</text>
<text x="43.5" y="109.9">3</text>
<text x="48.3" y="108.5">A0</text>
<text x="48.3" y="111.1">A1</text>
<text x="48.3" y="113.6">A2</text>
<text x="58.8" y="108.5">S0</text>
<text x="58.8" y="111.1">S1</text>
<text x="58.8" y="113.6">S2</text>
<text x="64.8" y="109.9">1</text>
<text x="64.8" y="112.4">13</text>
<text x="73.7" y="109.7">S9</text>
<text x="73.7" y="112.2">S10</text>
<text x="95.3" y="112.2">S9</text>
<text x="105.5" y="112.2">D9</text>
<text x="112.1" y="109.9">3</text>
<text x="112.1" y="112.4">5</text>
<text x="116.9" y="108.5">1A</text>
<text x="116.9" y="111.1">1B</text>
<text x="116.9" y="113.6">2A</text>
<text x="127.3" y="108.5">1Y</text>
<text x="127.3" y="113.6">2Y</text>
<text x="133.3" y="112.4">7</text>
<text x="142.2" y="112.2">Y9</text>
<text x="26.7" y="114.7">Q11</text>
<text x="42.5" y="115">12</text>
<text x="43.5" y="120">6</text>
<text x="48.3" y="116.2">A3</text>
<text x="58.8" y="116.2">S3</text>
<text x="64.8" y="115">10</text>
<text x="73.7" y="114.7">S11</text>
<text x="95.3" y="117.3">S10</text>
<text x="105.5" y="117.3">D10</text>
<text x="111.1" y="117.5">11</text>
<text x="111.1" y="120">10</text>
<text x="112.1" y="115">6</text>
<text x="116.9" y="116.2">2B</text>
<text x="116.9" y="118.7">3A</text>
<text x="127.3" y="118.7">3Y</text>
<text x="133.3" y="117.5">9</text>
<text x="142.2" y="117.3">Y10</text>
<text x="42.5" y="125.1">15</text>
<text x="43.5" y="122.6">2</text>
<text x="48.3" y="121.2">B0</text>
<text x="48.3" y="123.8">B1</text>
<text x="95.3" y="122.4">S11</text>
<text x="105.5" y="122.4">D11</text>
<text x="111.1" y="122.6">14</text>
<text x="111.1" y="125.1">13</text>
<text x="116.9" y="121.2">3B</text>
<text x="116.9" y="123.8">4A</text>
<text x="127.3" y="123.8">4Y</text>
<text x="133.3" y="122.6">12</text>
<text x="142.2" y="122.4">Y11</text>
<text x="42.5" y="127.7">11</text>
<text x="48.3" y="126.3">B2</text>
<text x="48.3" y="128.9">B3</text>
<text x="112.1" y="130.2">1</text>
<text x="116.9" y="126.3">4B</text>
<text x="116.9" y="131.4">A/B</text>
<text x="43.5" y="132.7">7</text>
<text x="48.3" y="133.9">C0</text>
<text x="58.7" y="133.9">C4</text>
<text x="64.8" y="132.7">9</text>
<text x="111.1" y="132.7">15</text>
<text x="116.9" y="133.9">E</text>
<text x="51.9" y="140.4">74HC283</text>
<text x="120.5" y="140.4">74HCT157</text>
<text x="182.9" y="142.8">This documentation is a part of the BCOMP project:</text>
<text x="26.7" y="145.2">Q12</text>
<text x="26.7" y="147.8">Q13</text>
<text x="43.5" y="145.4">5</text>
<text x="43.5" y="148">3</text>
<text x="48.3" y="146.6">A0</text>
<text x="48.3" y="149.2">A1</text>
<text x="58.8" y="146.6">S0</text>
<text x="58.8" y="149.2">S1</text>
<text x="64.8" y="145.4">4</text>
<text x="64.8" y="148">1</text>
<text x="73.7" y="145.2">S12</text>
<text x="73.7" y="147.8">S13</text>
<text x="95.3" y="145.2">S12</text>
<text x="105.5" y="145.2">D12</text>
<text x="112.1" y="145.4">2</text>
<text x="112.1" y="148">3</text>
<text x="116.9" y="146.6">1A</text>
<text x="116.9" y="149.2">1B</text>
<text x="127.3" y="146.6">1Y</text>
<text x="133.3" y="145.4">4</text>
<text x="142.2" y="145.2">Y12</text>
<text x="182.9" y="145.3">Gate Level Simulation of The Basic Computer</text>
<text x="182.9" y="147.8">Copyright (C) 2012-2014 Nima Alamatsaz, All rights reserved</text>
<text x="26.7" y="150.3">Q14</text>
<text x="26.7" y="152.8">Q15</text>
<text x="42.5" y="150.5">14</text>
<text x="42.5" y="153.1">12</text>
<text x="48.3" y="151.7">A2</text>
<text x="48.3" y="154.3">A3</text>
<text x="58.8" y="151.7">S2</text>
<text x="58.8" y="154.3">S3</text>
<text x="64.8" y="150.5">13</text>
<text x="64.8" y="153.1">10</text>
<text x="73.7" y="152.8">S15</text>
<text x="73.7" y="150.3">S14</text>
<text x="95.3" y="150.3">S13</text>
<text x="95.3" y="155.4">S14</text>
<text x="105.5" y="150.3">D13</text>
<text x="105.5" y="155.4">D14</text>
<text x="111.1" y="155.6">11</text>
<text x="112.1" y="150.5">5</text>
<text x="112.1" y="153.1">6</text>
<text x="116.9" y="151.7">2A</text>
<text x="116.9" y="154.3">2B</text>
<text x="127.3" y="151.7">2Y</text>
<text x="133.3" y="150.5">7</text>
<text x="133.3" y="155.6">9</text>
<text x="142.2" y="155.4">Y14</text>
<text x="142.2" y="150.3">Y13</text>
<text x="182.9" y="150.4">Email: nialamat@gmail.com</text>
<text x="182.9" y="152.9">Web: http://github.com/nalamat/bcomp</text>
<text x="43.5" y="158.1">6</text>
<text x="43.5" y="160.7">2</text>
<text x="48.3" y="159.3">B0</text>
<text x="48.3" y="161.9">B1</text>
<text x="95.3" y="160.5">S15</text>
<text x="105.5" y="160.5">D15</text>
<text x="111.1" y="158.1">10</text>
<text x="111.1" y="160.7">14</text>
<text x="116.9" y="156.8">3A</text>
<text x="116.9" y="159.3">3B</text>
<text x="116.9" y="161.9">4A</text>
<text x="127.3" y="156.8">3Y</text>
<text x="127.3" y="161.9">4Y</text>
<text x="133.3" y="160.7">12</text>
<text x="142.2" y="160.5">Y15</text>
<text x="182.9" y="158">This documentation describes Open Hardware and is licensed</text>
<text x="182.9" y="160.5">under the CERN OHL v1.2. You may redistribute and modify this</text>
<text x="42.5" y="163.2">15</text>
<text x="42.5" y="165.8">11</text>
<text x="48.3" y="164.4">B2</text>
<text x="48.3" y="167">B3</text>
<text x="111.1" y="163.2">13</text>
<text x="116.9" y="164.4">4B</text>
<text x="182.9" y="163.1">documentation under the terms of the CERN OHL v1.2. BCOMP</text>
<text x="182.9" y="165.6">is distributed WITHOUT ANY EXPRESS OR IMPLIED WARRANTY,</text>
<text x="43.5" y="170.8">7</text>
<text x="48.3" y="172">C0</text>
<text x="58.7" y="172">C4</text>
<text x="64.8" y="170.8">9</text>
<text x="111.1" y="170.8">15</text>
<text x="112.1" y="168.3">1</text>
<text x="116.9" y="169.5">A/B</text>
<text x="116.9" y="172">E</text>
<text x="182.9" y="168.2">INCLUDING OF MERCHANTABILITY, SATISFACTORY QUALITY AND</text>
<text x="182.9" y="170.7">FITNESS FOR A PARTICULAR PURPOSE. Please see the CERN OHL</text>
<text x="182.9" y="173.2">v1.2 for applicable conditions. (http://ohwr.org/CERNOHL)</text>
</g>
<g font-size="1.8" fill="#0000c0">
<text x="25.5" y="21">U58(B1)</text>
<text x="77.3" y="48.9">U62(E)</text>
</g>
</svg>
